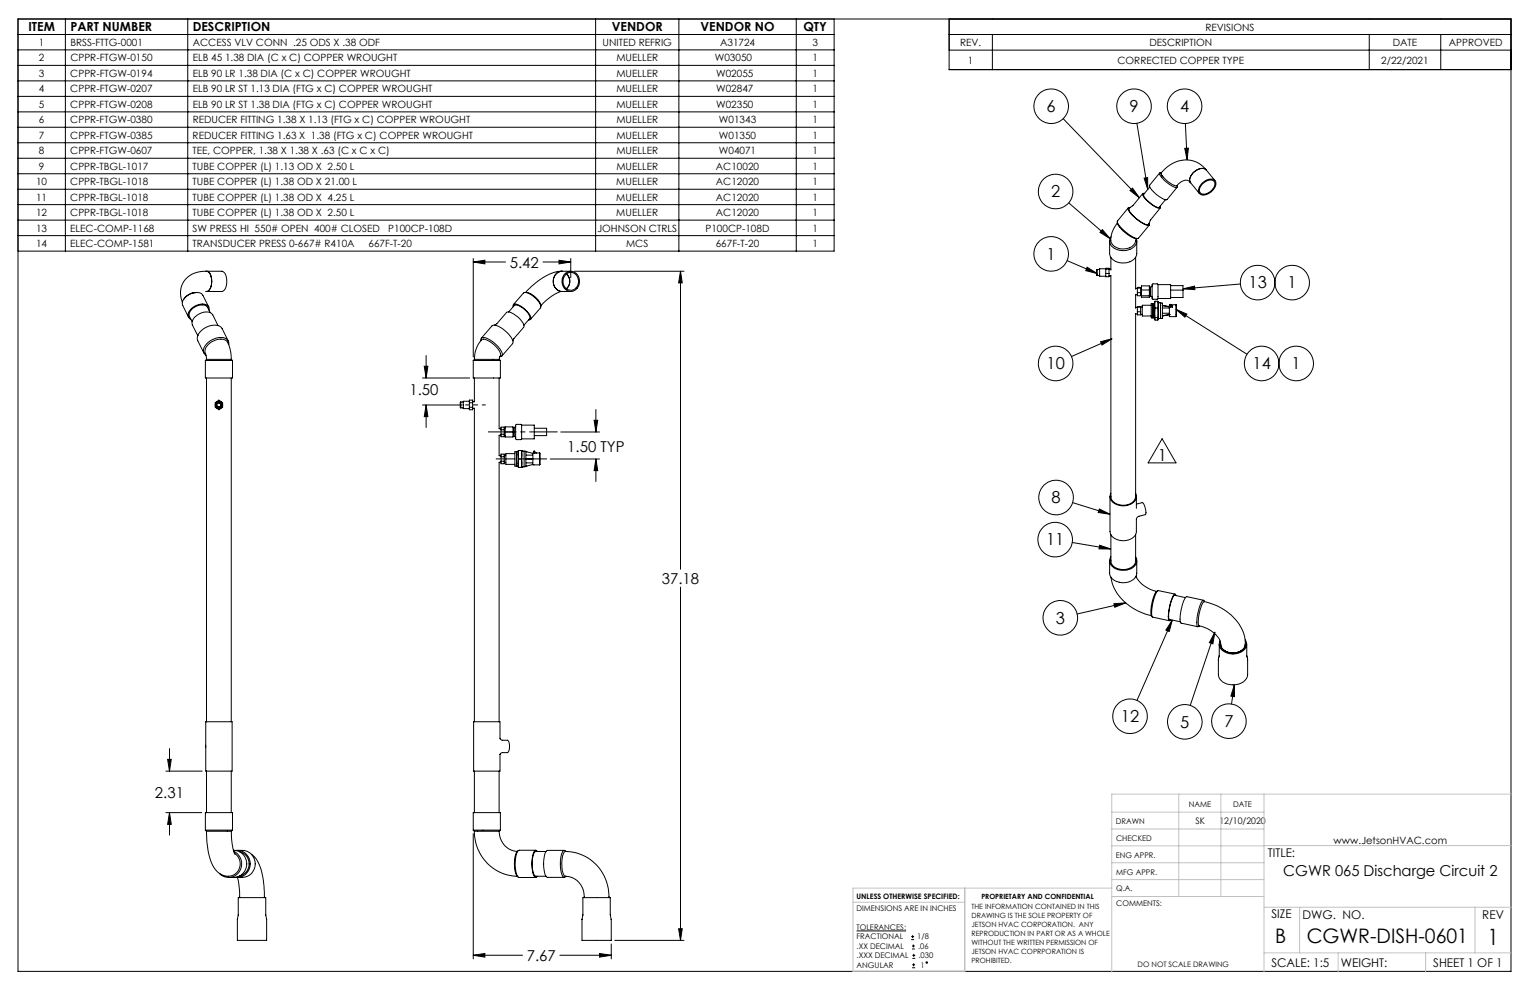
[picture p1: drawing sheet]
<svg xmlns="http://www.w3.org/2000/svg" width="432mm" height="279mm" viewBox="0 0 432 279" stroke-linecap="round" stroke-linejoin="round" font-family="sans-serif">
<g fill="none" stroke="#000" stroke-width=".28">
<path d="M5.1 9.7h230.3M5.1 14.1h230.3M5.1 18.5h230.3M5.1 5.4h421.3v268.7h-421.3zM18.5 5.4v65.5M53 5.4v65.5M168.1 5.4v65.5M191.6 5.4v65.5M224.7 5.4v65.5M235.4 5.4v65.5h-230.3M267.9 9.7h158.5M267.9 14.1h158.5"/>
<path d="M267.9 5.4v14.2h158.5M280.1 9.7v4.4M280.1 14.1v5.5M386.4 9.7v9.9M406.6 9.7v9.9M5.1 22.8h230.3M5.1 27.2h230.3M5.1 31.6h230.3M5.1 35.9h230.3M300 33.5l21.6 22.3M320.9 34.8l3 18.6M334.5 34.9l.5 10.2"/>
<path d="M5.1 40.3h230.3M5.1 44.7h230.3M5.1 49h230.3M5.1 53.4h230.3M5.1 57.7h230.3M301.6 57.3l11.7 10M318.4 58.7l-3 3.7a3 3 0 0 0 1.6 2.4l2 1.6a2.6 2.6 0 0 0 2.3 .8l3-3.7M318.7 58.8a1.64 1.64 0 0 0 .8 1.7l2.2 1.9a2.64 2.64 0 0 0 2.4 .9M318.9 58.6h-.4a2.75 2.75 0 0 0 1.5 2.5l1.6 1.3a4.1 4.1 0 0 0 2.7 1.2v-.6M318.9 53.8l.7-.7 2 2.7zM322.5 54.6l-2.8 3.4-1.1 .9M322.8 54.8a2.69 2.69 0 0 0 1.6 2.3l.4 .3a2.55 2.55 0 0 0 2.4 1"/>
<path d="M322.9 50.3l1-.2v3.3zM323 54.6h-.4a1.17 1.17 0 0 0 .7 1.6l2.1 1.8a1.89 1.89 0 0 0 2.1 .6l-.1-.4M324.5 52.8l-1.8 2.1M327.3 48.8l-2.9 3.5a6.2 6.2 0 0 0 3.6 3.7l.9 .4 .5-.1 2.8-3.5M327.4 58.7l-2.7 3.4-.7 1.3M327.5 48.7h.3M327.7 48.8l.5 1.1M328.9 56.4l-1.7 2.1M334.4 41.9l1-.1-.4 3.3zM336 51.6a1.9 1.9 0 0 0-3 0l-.9 .8M336 51.6l2.5 3M339.2 51.8a2.78 2.78 0 0 1 3.7-.8 2.99 2.99 0 0 1-2.2 3.8 1.55 1.55 0 0 1-2.2-.2 1.55 1.55 0 0 1 .2-2.2z"/>
<path d="M339.3 52a2.53 2.53 0 0 1 3.4-.7 2.91 2.91 0 0 1-2.5 3.5 1.27 1.27 0 0 1-1.6-.5 1.27 1.27 0 0 1 .2-1.6zM340.4 48a7.6 7.6 0 0 0-11.6-.3l-1.1 1.1a6.2 6.2 0 0 0 3.7 3.5l.8 .1v.5a5.2 5.2 0 0 1-3.7-2.1l-1.2-1.4-.1-.5 .3-.2M340.4 48a2.7 2.7 0 0 0-3.6 .7 2.42 2.42 0 0 0-.8 2.9M340.4 48l2.5 3M5.1 62.1h230.3M5.1 66.5h230.3M58.3 76.6a3.1 3.1 0 0 1 1.4 3.7 2.06 2.06 0 0 1-1.4 2M133.6 73v27.8M133.6 73.9h9.1M133.6 73.9l3.2-.5v1.1zM153.2 73.9h7.9M157.8 73.4l3.3 .5-3.3 .6z"/>
<path d="M158.6 76.6a2.89 2.89 0 0 0-2.5 2.8 2.89 2.89 0 0 0 2.5 2.9M159.3 77.4a2.51 2.51 0 0 1 3.1-.4 2.51 2.51 0 0 1 1.1 2.8 2.47 2.47 0 0 1-2.7 2.5 2.47 2.47 0 0 1-2.2-2.9l.1-.9zM159.7 77.5a2.21 2.21 0 0 1 2.6-.3 2.21 2.21 0 0 1 1 2.5 2.2 2.2 0 0 1-2.4 2.2 2.2 2.2 0 0 1-2-2.6l.1-.8zM159.8 77.3a2.74 2.74 0 0 1 0 4.2M161.1 73v5.4M161.1 76.6h-2.6a15.8 15.8 0 0 0-10.1 5.8l-.1 .2M162.1 76.6h30.9M192.1 76.6l.4 3.2h-1zM192.1 76.6v84.1M301.2 73.6l8.4 3.6M306.8 75.4l2.8 1.8-3.2-.8zM309.6 76.1v1.7"/>
<path d="M309.6 76.1h.7M309.6 77.8h.7M311.1 64.8l2.2 2.5-2.9-1.7zM312.1 75.8h-1.8v2.2h1.8M312.1 76h1.4M312.1 77.2h.9M312.1 75.7h.9v2.4h-.9zM313 77.8h.5M313.2 68v3.5a3.5 3.5 0 0 0 4.2 2.7 3.3 3.3 0 0 0 3.4-2.7v-3.5M313.5 72.6v3.6M313.5 77.8v62.5M313.5 66.9a2.41 2.41 0 0 0 1.9 3.6 4.1 4.1 0 0 0 5.4-2.2l-.1-.8"/>
<path d="M315.3 62.7a7.9 7.9 0 0 0 4.6 4.5l1.2 .1M315.4 62.9a6.6 6.6 0 0 0-1.7 5.7 4.1 4.1 0 0 0 6.7-.2l.1-.6M320.5 72.6v9M320.8 67.3l-.3 .6M55.3 82.6l-1 .1M55.5 82.5a4.2 4.2 0 0 0-3.6 1.8M55.5 82.5a4.1 4.1 0 0 0-4.1 3.2l1.8 3.8M55.5 82.5a1.71 1.71 0 0 1 1.8 .9l1.6 3.2M58 99.8l.3 1.6M58 99.7a2.81 2.81 0 0 1 1.8-3.3 3.6 3.6 0 0 1 4.3 0 10.3 10.3 0 0 1 1.2 5M58 82.3h4.6a3.1 3.1 0 0 0 1.3-3.8 1.89 1.89 0 0 0-1.3-1.9h-4.6a6.3 6.3 0 0 0-6.9 7.6l.4 1.1M59 87.6a1.62 1.62 0 0 0-2.2-1.8 3.9 3.9 0 0 0-3.7 3.4l.2 .5 .6 .4"/>
<path d="M59.3 88.2l-.7-1.4a2.83 2.83 0 0 0-4 .1 2.29 2.29 0 0 0-1.1 2.4l.7 1.5M61.4 91.8l.1 .1-1.5-3a3.3 3.3 0 0 0-4.6 .3 2.32 2.32 0 0 0-1.1 2.5l1.5 3v-.2M64.4 96.2l-1.7-3.5a3.4 3.4 0 0 0-4.5-.3 3.3 3.3 0 0 0-2.4 3.8l1.8 3.5M64.6 97.3a1.97 1.97 0 0 0-2.7-2.1 5.1 5.1 0 0 0-4.5 3.6l.2 1 .5 .5M135.7 96.1a.67 .67 0 0 1 .2-.7 .67 .67 0 0 1 .8-.2 8 8 0 0 1 5.1 4.8l-.3 .6h-.4M135.9 95.4l3-3.4a2.97 2.97 0 0 1 3.1 .9 5.7 5.7 0 0 1 2.8 3.9l-3.2 3.7M140.2 91.4l2.7-3.2a2.65 2.65 0 0 1 2.9 1 3.4 3.4 0 0 1 2 3.2l-2.8 3.2-.3 .6M140.2 91.4l-.6 .4M143.5 88.1l1.7-1.9a3.4 3.4 0 0 1 3.2 1.5 2.4 2.4 0 0 1 1.1 2.2l-1.7 1.9M144.8 86.6a.66 .66 0 0 1 .3-.8 .66 .66 0 0 1 .8 .1 6.9 6.9 0 0 1 3.9 3.8l-.2 .5-.4 .1M148.2 82.6a5.2 5.2 0 0 1 4.4 3.8M148.2 82.6l-.5 .1-2.8 3.3"/>
<path d="M148.2 82.6a6 6 0 0 1 4.4 4.1l-2.9 3.4M161.1 82.3h-2.6a12.5 12.5 0 0 0-5.9 4M310.6 96.4l3.2-.8-2.8 1.8zM313.8 95.6l-11.4 5M320.4 83.2h.6M320.4 88.6h.6M320.5 83.2v3.8M320.5 88.6v51.7M320.5 81.4h.5M320.5 86.7h.5M321 81.1h.9v2.4h-.9zM321 82.6h.9"/>
<path d="M321 86.5h.9v2.4h-.9zM321 86.7h.9M321 88h.9M321.9 83.3h.3M321.9 88.7h.5M321.9 86.6h.5M322.2 81.2l-1.2 .1M322.2 83.5h2.2M322.2 80.7h2.2v3.2h-2.2zM322.2 81.8h2.2M324.4 81.1h.2M324.4 83.5h.2"/>
<path d="M324.6 83.5l.6 .4M324.6 81.1v2.4M324.9 86.1h-2.5v3.1h2.5M325.2 80.7l-.6 .4M325.2 80.2l1.4-.1 .2 .2v4l-.2 .2h-1.2l-.2-.2zM325.4 85.7v4M325.9 86v2.3M325.9 88.3v1.7M325.9 90v.2M325.9 85.7h-1v4h1M325.9 88.3l.1 1.3M325.9 86l.1 1"/>
<path d="M326 85l-.1 1M326 87l-.1 1.3M326 87h.8M326 89.6h.8M326 89.6l-.1 .4M326 85h.8M326.8 89.6v.7h-.8l-.1-.3M326.8 87v2.6M326.8 85v2M326.8 85l.1 .4M326.8 80.3h3.6v3.9h-3.6M326.9 85.4h.6v4.5"/>
<path d="M326.9 85.4v4.6M326.9 90l-.1 .2M327.5 85.5h.5v.7M328 89.2v.7l-1.1 .1M328 86.3v2.8M328 86.3h.1M328 89.1h.1M328 86.3l2 .3M328 89.1v.1M328 86.2l2 .3M328.1 86.9h1.8M328.1 88.4h1.8"/>
<path d="M330 88.8v.1M330 88.8l.1 .6h1.8M330 86.5h.1M330 86.6v2.2M330 86.6h.1M330 88.8h.1M330 86.5v.1M330 88.8l-2 .3M330 88.8l-2 .4M330.3 86h-.3v.5M330.3 86.3l.6 .4M330.3 85.9l.6 .4v.4h-.6z"/>
<path d="M330.4 80.6h3.5v1.3M330.4 81.9h3.5M330.5 86h1.4M331.9 86v3.4M331.9 87.3l20 12.7M331.9 87.3l3.1 1.4-.6 .8zM333.9 81.9v2.1h-3.5M333.9 81.5l3.2-.7 .1 .9zM350.1 80.2l-16.2 1.3M58 101.7h7.6M58 101.7v5h7.6v-5M58.3 101.4h7"/>
<path d="M58.3 106.7v97M58.3 101.4l-.3 .3M60.7 113.7l1.1-.8 1 .8v1.2l-1 .7-1.1-.7zM65.3 106.7v97M65.3 101.4l.3 .3M119.2 106.7h13.3M119.2 114.3h11.2M119.7 103.4h1.1l-.5 3.3zM120.3 100.3v6.4M120.3 114.3v6.3M120.3 114.3l.5 3.3h-1.1zM130 113.5v1.6"/>
<path d="M130 113.5l-.1 .1 .1 1.5M130 113.5h.7M130 115.1h.7M132.5 113.2h-1.8v2.1h1.8M132.5 114.9h.9M132.5 112.9h.9v2.7h-.9zM132.5 113.7h.9M133.4 115.2h.5v88.5M133.6 101.7h7.6M133.6 101.7v5h7.6v-5M133.9 101.4a8 8 0 0 1 2.2-5.7 6.3 6.3 0 0 1 5.2 4.6 1.08 1.08 0 0 0-.1 1.4M133.9 101.4h7"/>
<path d="M133.9 106.7v6.7h-.5M133.9 101.4l-.3 .3M140.9 106.7v14.3h.5M145.6 119.9h1.6v4l-.2 .2h-1.3l-.2-.3zM147.2 120h3.6v3.9h-3.6M167.7 118.6h1l-.5 3.3zM168.2 115.6v6.3M141.4 122.8h-.5v5.8h.5M141.4 130.5h-.5v73.2M141.4 120.5h.9v2.8h-.9zM141.4 121.3h.9M141.4 128.2h.9v2.7h-.9z"/>
<path d="M141.4 122.6h.9M141.4 128.9h.9M141.4 130.2h.9M142.3 130.6h.5M142.3 122.9h.3M142.3 120.9h.3M142.3 128.5h.5M142.6 121.9h2.2M142.6 120.5h2.2v2.8h-2.2zM144.8 120.7h.2M144.8 123.1h.2M145 123.1l.5 .4"/>
<path d="M145 120.7v2.4M145.3 128h-2.5v3.1h2.5M145.5 120.3l-.5 .4M145.8 127.5v4.1M146.3 128.3v2.4M146.3 130.7v1.2h.8M146.3 127.5h-1v4.1h1M146.3 128.3l.1 1.2M146.3 130.7l.1 1.2M146.4 129.5h.7M146.4 127.1l-.1 1.2M146.4 129.5l-.1 1.2"/>
<path d="M147.1 127.1v2.4M147.1 129.5v2.4M147.1 131.9h.1M147.3 127.2l.6 .1v4.5h-.6M147.3 127.2v4.6M147.3 127.2l-1-.1v1.2M147.3 131.8l-.1 .1M147.9 127.4l.5 .1M148.4 131.6l-.5 .1M148.4 129.6v2M148.4 127.5v2M148.4 127.5h.1"/>
<path d="M148.4 131.6h.1M148.4 129.6h2M148.4 127.5l2 .5M148.4 129.5v.1M148.4 129.5h2M148.5 130.6h1.8M148.5 128.4h1.8M150.4 131.1l1.9 .1M150.4 129.6v1.5M150.4 128v1.5M150.4 128h.1M150.4 131.1h.1"/>
<path d="M150.4 131.1l-2 .5M150.4 129.5v.1M150.7 127.8v-.5l.6 .5M150.8 120.9h3.5v2h-3.5M152.3 127.8l-1.9 .2M152.3 127.8v3.4M155.3 129.5h13.9M158.3 121.9h10.9M168.2 129.5v6.4M168.2 129.5l.5 3.3h-1zM313.5 139.2a2.37 2.37 0 0 0 2 3.3 4.1 4.1 0 0 0 5.2-1.9l-.2-1.4M313.5 139.9a3.1 3.1 0 0 0 3.7 2.7 3 3 0 0 0 3.3-2.7"/>
<path d="M328 123.8l3.9 6.8h-7.9zM302.6 153.1l10.9 1.8M302.7 141.9l10.6 3.2M310.3 143.7l3 1.4-3.3-.5zM310.3 153.9l3.2 1h-3.3zM313.2 158.3v3.4a3.6 3.6 0 0 0 4.4 2.7 3.2 3.2 0 0 0 3.2-2.7v-3.4M313.3 140.1v9.9a3.3 3.3 0 0 0 3.7 2.6 3.3 3.3 0 0 0 3.7-2.6v-3.7l.6-.6 2-.5a3.9 3.9 0 0 0-.9-3.3l-1.7 .4M313.5 157.1a2.47 2.47 0 0 0 1.9 3.6 4.1 4.1 0 0 0 5.4-2.2l-.3-1.4M313.5 158a2.93 2.93 0 0 0 3.5 2.7 3.1 3.1 0 0 0 3.5-2.7M313.5 150.9v7.6M320.5 150.9v7.6M320.7 140.1v3.4"/>
<path d="M192.1 165.7v99.7M313.5 162.9a13.6 13.6 0 0 0 10.2 10.6l1.3 .3M314.4 170.4l3.3-.3-3.1 1.3zM317.7 170.1l-13.7 3.2M320.6 162.6a8 8 0 0 0 5.9 4.3M326.7 166.7a5.7 5.7 0 0 0-1.8 4.3 3.6 3.6 0 0 0 .3 3.1M330.1 174.8l3 .7M330.8 175l-9.9 22.7M330.8 175l-.8 3.2-1-.4zM331.5 168l3 .7M331.6 168a1.9 1.9 0 0 0-1 1.7l-.7 2.8a2.39 2.39 0 0 0 .3 2.4M331.6 167.7l-4.7-1a2.9 2.9 0 0 0-1.3 2.4l-.3 1.2a6.2 6.2 0 0 0 0 3.9l4.7 1"/>
<path d="M331.9 168.1l-.2-.4a1.59 1.59 0 0 0-1.1 1.6l-.8 3.4a3.1 3.1 0 0 0 .3 2.5l.3-.3M338.4 176.6a7.4 7.4 0 0 1 6.1 5M338.5 176.6a6.2 6.2 0 0 1 .2-4.5 3.2 3.2 0 0 1 1.2-2.3 14.1 14.1 0 0 1 11.5 10.6l.1 1.2M338.5 176.6l-.3 .2M339.7 169.4l-4.8-1a5.4 5.4 0 0 0-1.5 3.5l-.3 2a2.01 2.01 0 0 0 .2 2l4.8 1M340 169.8l-.4-.4a8.7 8.7 0 0 0-1.8 5.8v1.4l.1 .2h.3M342.9 178.4l-7 20.7M342.9 178.4l-.6 3.3-1-.3zM344.1 185l-.2 1.2M344.1 181.8v3.4M344.5 181.8a3.2 3.2 0 0 0 3.9 2.5 3 3 0 0 0 3.1-2.5M344.5 181.6a3.1 3.1 0 0 0 4 2.7 2.91 2.91 0 0 0 3-2.7"/>
<path d="M344.5 181.6v.4M348.4 193.3l-.8 5.4M348.4 193.3v3.3l-1-.1zM351.4 180.6a2.49 2.49 0 0 1-1.9 3.7 4.4 4.4 0 0 1-5.3-1.9l.1-1.5M351.5 181.6v.4M351.9 181.8v3.4M351.9 185l.1 .5M352 185.5l.1 4.9a3.6 3.6 0 0 1-4.1 2.9 3.6 3.6 0 0 1-4.1-2.9v-4.2M46.8 217.6h10.2M47.3 214.3h1l-.5 3.3zM47.8 211.3v6.3M58.1 210.3v.7"/>
<path d="M58.3 203.7h-.2v13.9h.2M58.3 203.7h7.2v13.9h-7.2M58.3 217.6v11.7M65.3 217.6v11.7M133.9 217.6v11.7M140.9 217.6v11.7M141.1 208.4l.6 .5h1.5a2.84 2.84 0 0 1 0 3.5h-1.6l-.5 .5M141.1 208.4v-4.7h-7.4v13.9h7.4v-4.7M46.8 229.3h10.1M47.8 229.3v6.4M47.8 229.3l.5 3.4h-1zM57.9 234.3l.4 .3"/>
<path d="M58 234.3h7.6M58 234.3v-5h7.6v5M58.3 234.6v2.1a15.8 15.8 0 0 0 2.8 9 3.7 3.7 0 0 0 4.3 1.4 3.7 3.7 0 0 0 2.3-4 3.4 3.4 0 0 0-1.6-2.3M58.3 234.6h7M65.3 234.6a15 15 0 0 0 1 6.5M65.6 234.3l-.3 .3M65.9 240a3.8 3.8 0 0 1 3.7 3.8 3.8 3.8 0 0 1-3.6 3.8h-1.5M66.5 240a3.8 3.8 0 0 1 4.1 3.8 3.8 3.8 0 0 1-4.1 3.8M67 240a4 4 0 0 1 5 3.8 3.7 3.7 0 0 1-3.6 3.8h-1.4M133.6 235.3v35.3M133.6 234.3l.3 .3M133.6 234.3h7.6"/>
<path d="M133.6 234.3v-5h7.6v5M133.9 234.6a12.5 12.5 0 0 0 12.1 12.7M133.9 234.6h7M141.2 234.3l-.2 .2a5.3 5.3 0 0 0 5 5.8M151.2 240h-4.7a3.9 3.9 0 0 0-1.1 3.3 6.5 6.5 0 0 0 .9 4.3l4.9 .1M159.2 240h-4.7a2.2 2.2 0 0 0-1 2.3v2.5a3.8 3.8 0 0 0 .9 2.8h4.8M66 240.3a3.8 3.8 0 0 1 1.8 5.3 3.8 3.8 0 0 1-5.5 1.2l-.3-.3M67 247.6l.6 3.6v2.1M67.2 253.3h7.8l.2 12.1h-8.2zM67.6 240.4a3.5 3.5 0 0 1 2.7 3.4 3.5 3.5 0 0 1-2.7 3.4M71 241.1a9.4 9.4 0 0 1 3.2 6.6l.4 5.6M145.9 240.5a7.9 7.9 0 0 0 .1 6.8l.2 .2"/>
<path d="M146.2 240.1l-.3 .4M151.1 247.3h3M151.1 240.3h3M151.3 240.3a1.52 1.52 0 0 0-.9 1.6l-.2 1.9a4.9 4.9 0 0 0 .9 3.5h.2M151.7 240.3a.6 .6 0 0 0-.7-.3 .6 .6 0 0 0-.4 .7 9.5 9.5 0 0 0 .2 6.7l.5 .2 .4-.3M159.7 240.3l-.5-.3a4.1 4.1 0 0 0-1 3.8 4.1 4.1 0 0 0 1 3.8l.5-.3M164.5 253.3h7.7l.3 12.1h-8.2zM164.9 253.3a5.6 5.6 0 0 0-5.5-6 7.4 7.4 0 0 1 0-7 12.5 12.5 0 0 1 12.5 13M133.6 269.6h13.9M133.6 269.6l3.2-.5v1zM158 269.6h14.5M169.2 269.1l3.3 .5-3.3 .5z"/>
<path d="M172.5 266.4v4.2M173.5 265.4h19.5M191.5 262.1h1l-.4 3.3zM241.7 262.7h14M257.1 265.2h.9M257.1 264.3h.9M257.4 267.8h.8M257.4 267h.8M257.4 273.1h.9M257.4 272.3h.9M257.5 270.5h.8M257.5 269.6h.8"/>
<path d="M257.6 263.9v.9M257.8 266.6v.8M257.8 271.9v.8M257.9 269.2v.9"/>
<circle cx="296.7" cy="30" r="4.9"/>
<circle cx="320" cy="30" r="4.9"/>
<circle cx="334.3" cy="30" r="4.9"/>
<circle cx="297.9" cy="54" r="4.9"/>
<circle cx="296.7" cy="71.6" r="4.9"/>
<circle cx="354.9" cy="79.8" r="4.9"/>
<circle cx="364.7" cy="79.8" r="4.9"/>
<circle cx="61.8" cy="114.3" r=".52"/>
<circle cx="61.8" cy="114.3" r=".84"/>
<circle cx="61.8" cy="114.3" r="1.05"/>
<circle cx="61.8" cy="114.3" r=".68"/>
<circle cx="297.9" cy="102.6" r="4.9"/>
<circle cx="356.1" cy="102.6" r="4.9"/>
<circle cx="365.8" cy="102.6" r="4.9"/>
<circle cx="297.8" cy="152.3" r="4.9"/>
<circle cx="298.1" cy="140.4" r="4.9"/>
<circle cx="299.2" cy="174.4" r="4.9"/>
<circle cx="318.9" cy="202.1" r="4.9"/>
<circle cx="334.4" cy="203.7" r="4.9"/>
<circle cx="346.8" cy="203.5" r="4.9"/>
<circle cx="261.6" cy="271.7" r=".21"/>
</g>
<path d="M137.8 121.9h19.5" fill="none" stroke="#000" stroke-width=".28" stroke-dasharray="15.2 1.3 1.3 1.3" stroke-dashoffset="7.4"/>
<path d="M137 114.3h-5.6" fill="none" stroke="#000" stroke-width=".28" stroke-dasharray="15.2 1.3 1.3 1.3" stroke-dashoffset="14.4"/>
<path d="M140 129.5h14.3" fill="none" stroke="#000" stroke-width=".28" stroke-dasharray="15.2 1.3 1.3 1.3" stroke-dashoffset="10"/>
<g fill="none" stroke="#c0c0c0" stroke-width=".28">
<path d="M313.8 234h42.9M313.8 229.2h42.9M332.7 224.1v28.9M344.6 224.1v28.9M356.7 224.1v50.3M426.4 224.1h-112.6v50.3M426.4 238.7h-112.6M240.7 254.6h31.6M272.3 250.6v23.5h-31.6v-23.5h73.1M313.8 253h42.9M313.8 243.5h42.9M313.8 248.2h42.9"/>
<path d="M356.7 256h69.7M366.8 256v12.9M416.3 256v12.9M356.7 268.9h69.7M377.6 268.9v5.5M402.3 268.9v5.5"/>
</g>
<g fill="#000">
<path d="M334.4 41.9l1-.1-.4 3.3zM318.9 53.8l.7-.7 2 2.7zM311.1 64.8l2.2 2.5-2.9-1.7zM310.3 143.7l3 1.4-3.3-.5zM314.4 170.4l3.3-.3-3.1 1.3zM342.9 178.4l-.6 3.3-1-.3zM331.9 87.3l3.1 1.4-.6 .8zM306.8 75.4l2.8 1.8-3.2-.8zM348.4 193.3v3.3l-1-.1zM333.9 81.5l3.2-.7 .1 .9zM322.9 50.3l1-.2v3.3zM310.6 96.4l3.2-.8-2.8 1.8zM310.3 153.9l3.2 1h-3.3zM330.8 175l-.8 3.2-1-.4z"/>
<path d="M47.3 214.3h1l-.5 3.3zM47.8 229.3l.5 3.4h-1zM192.1 76.6l.4 3.2h-1zM191.5 262.1h1l-.4 3.3zM119.7 103.4h1.1l-.5 3.3zM120.3 114.3l.5 3.3h-1.1zM169.2 269.1l3.3 .5-3.3 .5zM133.6 269.6l3.2-.5v1zM167.7 118.6h1l-.5 3.3zM168.2 129.5l.5 3.3h-1zM133.6 73.9l3.2-.5v1.1zM157.8 73.4l3.3 .5-3.3 .6z"/>
</g>
<text font-size="6.3" x="419.8" y="266.7">1</text>
<g font-size="5.6">
<text x="359.9" y="266.2">B</text>
<text x="368.8" y="266.2">CGWR-DISH-0601</text>
</g>
<g font-size="4.7">
<text x="295.4" y="31.6">6</text>
<text x="318.8" y="31.6">9</text>
<text x="333" y="31.6">4</text>
<text x="296.6" y="55.7">2</text>
<text x="295.4" y="73.3">1</text>
<text x="352.4" y="81.4">13</text>
<text x="363.4" y="81.4">1</text>
<text x="295.4" y="104.2">10</text>
<text x="353.5" y="104.2">14</text>
<text x="364.5" y="104.2">1</text>
<text x="326.7" y="130">1</text>
<text x="296.8" y="142.1">8</text>
<text x="295.2" y="153.9">11</text>
<text x="298" y="176">3</text>
<text x="316.4" y="203.8">12</text>
<text x="333.1" y="205.3">5</text>
<text x="345.6" y="205.2">7</text>
</g>
<g font-size="4.2">
<text x="143.9" y="75.5">5.42</text>
<text x="115.6" y="111.4">1.50</text>
<text x="160.1" y="127.7">1.50 TYP</text>
<text x="186.8" y="164.8">37.18</text>
<text x="43.7" y="225.2">2.31</text>
<text x="362.2" y="247.2">CGWR 065 Discharge Circuit 2</text>
<text x="148.7" y="271.2">7.67</text>
</g>
<g font-size="3.5">
<text x="8" y="8.8">ITEM</text>
<text x="19.9" y="8.8">PART NUMBER</text>
<text x="54.4" y="8.8">DESCRIPTION</text>
<text x="172.7" y="8.8">VENDOR</text>
<text x="197.7" y="8.8">VENDOR NO</text>
<text x="226.8" y="8.8">QTY</text>
</g>
<g font-size="3.4">
<text x="357.8" y="241.9">TITLE:</text>
<text x="358.8" y="259.2">SIZE</text>
<text x="367.6" y="259.2">DWG. NO.</text>
<text x="418.3" y="259.3">REV</text>
<text x="358.8" y="272.9">SCALE: 1:5</text>
<text x="378.4" y="272.9">WEIGHT:</text>
<text x="404.5" y="272.9">SHEET 1 OF 1</text>
</g>
<g font-size="2.8">
<text x="340.2" y="8.6">REVISIONS</text>
<text x="11" y="17.3">2</text>
<text x="11" y="13">1</text>
<text x="19.9" y="17.3">CPPR-FTGW-0150</text>
<text x="19.9" y="13">BRSS-FTTG-0001</text>
<text x="54.4" y="17.3">ELB 45 1.38 DIA (C x C) COPPER WROUGHT</text>
<text x="54.4" y="13">ACCESS VLV CONN .25 ODS X .38 ODF</text>
<text x="170.1" y="13">UNITED REFRIG</text>
<text x="174" y="17.3">MUELLER</text>
<text x="201.7" y="17.3">W03050</text>
<text x="203.2" y="13">A31724</text>
<text x="229.3" y="17.3">1</text>
<text x="229.3" y="13">3</text>
<text x="271" y="13">REV.</text>
<text x="273.2" y="18">1</text>
<text x="315.4" y="18">CORRECTED COPPER TYPE</text>
<text x="324.4" y="13">DESCRIPTION</text>
<text x="389.8" y="18">2/22/2021</text>
<text x="393" y="13">DATE</text>
<text x="408.9" y="13">APPROVED</text>
<text x="11" y="21.7">3</text>
<text x="19.8" y="21.7">CPPR-FTGW-0194</text>
<text x="54.4" y="21.7">ELB 90 LR 1.38 DIA (C x C) COPPER WROUGHT</text>
<text x="174" y="21.7">MUELLER</text>
<text x="202.1" y="21.7">W02055</text>
<text x="229.3" y="21.7">1</text>
<text x="11" y="26.1">4</text>
<text x="19.8" y="26.1">CPPR-FTGW-0207</text>
<text x="54.4" y="26.1">ELB 90 LR ST 1.13 DIA (FTG x C) COPPER WROUGHT</text>
<text x="174" y="26.1">MUELLER</text>
<text x="202.1" y="26.1">W02847</text>
<text x="229.3" y="26.1">1</text>
<text x="11" y="34.8">6</text>
<text x="11" y="30.4">5</text>
<text x="19.8" y="34.8">CPPR-FTGW-0380</text>
<text x="19.8" y="30.4">CPPR-FTGW-0208</text>
<text x="54.4" y="34.8">REDUCER FITTING 1.38 X 1.13 (FTG x C) COPPER WROUGHT</text>
<text x="54.4" y="30.4">ELB 90 LR ST 1.38 DIA (FTG x C) COPPER WROUGHT</text>
<text x="174" y="34.8">MUELLER</text>
<text x="174" y="30.4">MUELLER</text>
<text x="202.1" y="30.4">W02350</text>
<text x="202.9" y="34.8">W01343</text>
<text x="229.3" y="34.8">1</text>
<text x="229.3" y="30.4">1</text>
<text x="11" y="39.2">7</text>
<text x="19.8" y="39.2">CPPR-FTGW-0385</text>
<text x="54.4" y="39.2">REDUCER FITTING 1.63 X 1.38 (FTG x C) COPPER WROUGHT</text>
<text x="174" y="39.2">MUELLER</text>
<text x="202.9" y="39.2">W01350</text>
<text x="229.3" y="39.2">1</text>
<text x="11" y="47.9">9</text>
<text x="11" y="43.5">8</text>
<text x="19.8" y="47.9">CPPR-TBGL-1017</text>
<text x="19.8" y="43.5">CPPR-FTGW-0607</text>
<text x="54.4" y="47.9">TUBE COPPER (L) 1.13 OD X 2.50 L</text>
<text x="54.4" y="43.5">TEE, COPPER, 1.38 X 1.38 X .63 (C x C x C)</text>
<text x="173.9" y="47.9">MUELLER</text>
<text x="173.9" y="43.5">MUELLER</text>
<text x="202" y="47.9">AC10020</text>
<text x="202.9" y="43.5">W04071</text>
<text x="229.3" y="47.9">1</text>
<text x="229.3" y="43.5">1</text>
<text x="10.2" y="52.3">10</text>
<text x="19.8" y="52.3">CPPR-TBGL-1018</text>
<text x="54.4" y="52.3">TUBE COPPER (L) 1.38 OD X 21.00 L</text>
<text x="173.9" y="52.3">MUELLER</text>
<text x="202" y="52.3">AC12020</text>
<text x="229.3" y="52.3">1</text>
<text x="10.2" y="56.6">11</text>
<text x="19.8" y="56.6">CPPR-TBGL-1018</text>
<text x="54.4" y="56.6">TUBE COPPER (L) 1.38 OD X 4.25 L</text>
<text x="173.9" y="56.6">MUELLER</text>
<text x="202" y="56.6">AC12020</text>
<text x="229.3" y="56.6">1</text>
<text x="10.2" y="65.4">13</text>
<text x="10.2" y="61">12</text>
<text x="19.8" y="65.4">ELEC-COMP-1168</text>
<text x="19.8" y="61">CPPR-TBGL-1018</text>
<text x="54.4" y="65.4">SW PRESS HI 550# OPEN 400# CLOSED</text>
<text x="54.4" y="61">TUBE COPPER (L) 1.38 OD X 2.50 L</text>
<text x="109.6" y="65.4">P100CP-108D</text>
<text x="168.6" y="65.4">JOHNSON CTRLS</text>
<text x="173.9" y="61">MUELLER</text>
<text x="199.1" y="65.4">P100CP-108D</text>
<text x="202" y="61">AC12020</text>
<text x="229.3" y="61">1</text>
<text x="229.3" y="65.4">1</text>
<text x="10.2" y="69.7">14</text>
<text x="19.8" y="69.7">ELEC-COMP-1581</text>
<text x="54.4" y="69.7">TRANSDUCER PRESS 0-667# R410A</text>
<text x="104" y="69.7">667F-T-20</text>
<text x="176.7" y="69.7">MCS</text>
<text x="202" y="69.7">667F-T-20</text>
<text x="229.3" y="69.7">1</text>
<text x="376.4" y="238.1">www.JetsonHVAC.com</text>
</g>
<g font-size="2.5">
<text x="337.4" y="232.5">SK</text>
<text x="344.2" y="232.6">12/10/2020</text>
</g>
<g font-size="2.2">
<text x="335.6" y="227.8">NAME</text>
<text x="348" y="227.8">DATE</text>
<text x="314.9" y="232.6">DRAWN</text>
<text x="315" y="237.4">CHECKED</text>
<text x="314.9" y="242.1">ENG APPR.</text>
<text x="315" y="251.6">Q.A.</text>
<text x="315" y="246.8">MFG APPR.</text>
<text x="241.7" y="257.2">DIMENSIONS ARE IN INCHES</text>
<text x="315" y="255.8">COMMENTS:</text>
<text x="241.7" y="262.5">TOLERANCES:</text>
<text x="241.7" y="267.8">.XX DECIMAL</text>
<text x="241.7" y="265.1">FRACTIONAL</text>
<text x="258.9" y="265.1">1/8</text>
<text x="259.1" y="267.8">.06</text>
<text x="241.7" y="273.1">ANGULAR</text>
<text x="241.7" y="270.4">.XXX DECIMAL</text>
<text x="259.2" y="270.4">.030</text>
<text x="259.7" y="273.1">1</text>
</g>
<g font-size="2.1">
<text x="241.7" y="253.6">UNLESS OTHERWISE SPECIFIED:</text>
<text x="321.1" y="272.9">DO NOT SCALE DRAWING</text>
</g>
<g font-size="2">
<text x="274.2" y="256.5">THE INFORMATION CONTAINED IN THIS</text>
<text x="277" y="253.6">PROPRIETARY AND CONFIDENTIAL</text>
<text x="274.2" y="259">DRAWING IS THE SOLE PROPERTY OF</text>
<text x="274.2" y="261.6">JETSON HVAC CORPORATION. ANY</text>
<text x="274.2" y="264.1">REPRODUCTION IN PART OR AS A WHOLE</text>
<text x="274.2" y="266.6">WITHOUT THE WRITTEN PERMISSION OF</text>
<text x="274.2" y="269.1">JETSON HVAC COPRPORATION IS</text>
<text x="274.2" y="271.7">PROHIBITED.</text>
</g>
</svg>
